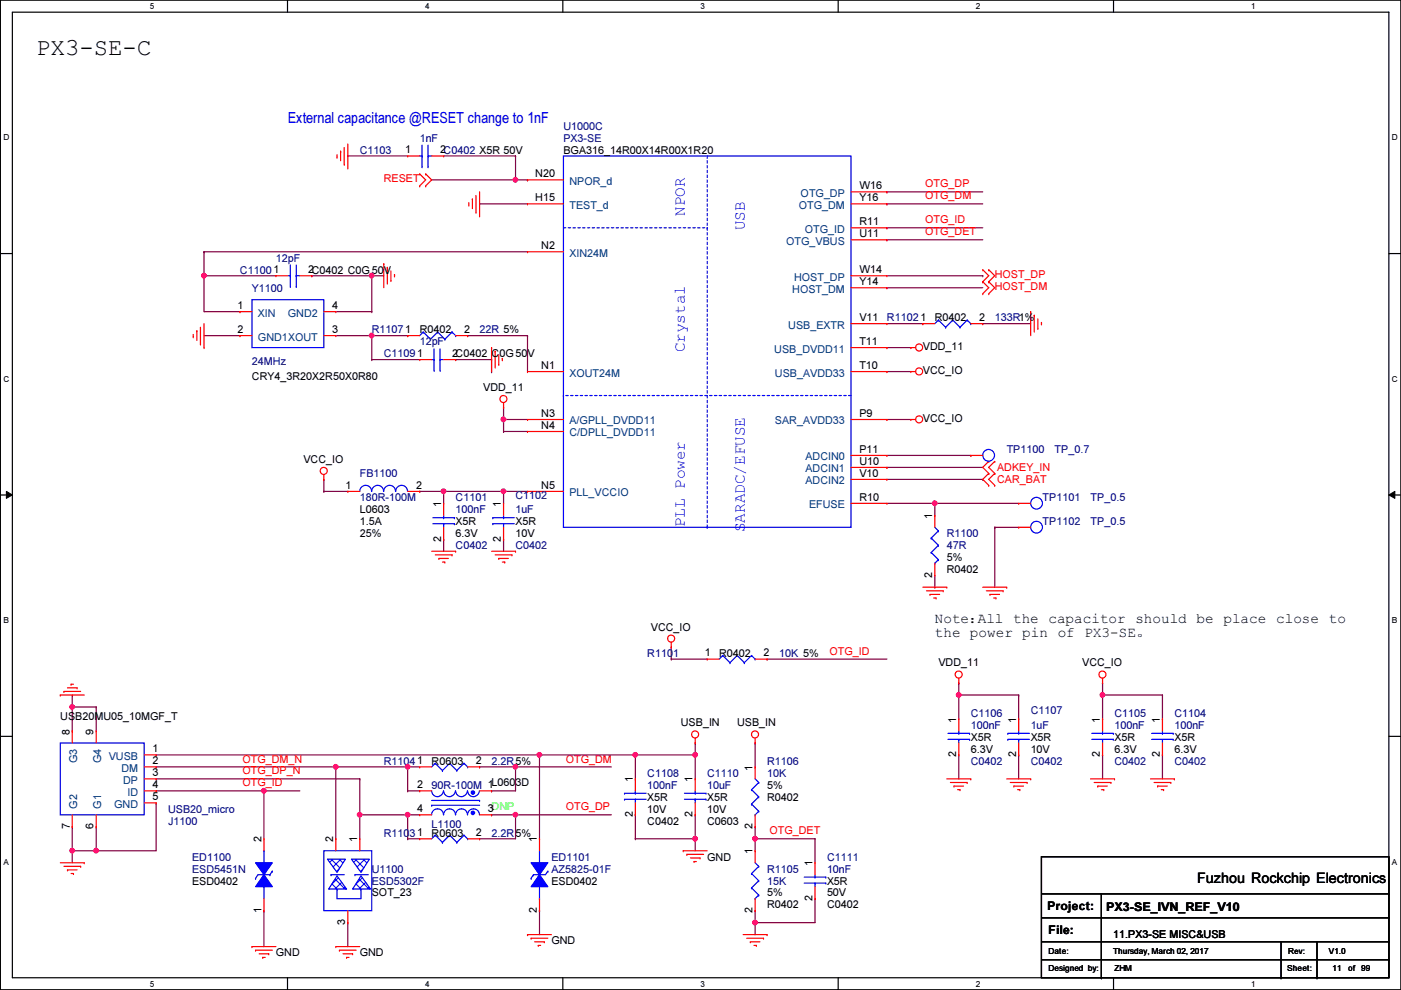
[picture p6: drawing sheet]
<svg xmlns="http://www.w3.org/2000/svg" width="297mm" height="210mm" viewBox="0 0 297 210" stroke-linecap="round" stroke-linejoin="round" font-family="sans-serif">
<path d="M.1 0h296.9v209.8h-296.9zM2.6 2.6h291.9v204.7h-291.9z" fill="none" stroke="#000" stroke-width=".25"/>
<g fill="#fff">
<path d="M31.8 .3h1v2h-1z"/>
<path d="M31.8 207.6h1v1.9h-1z"/>
</g>
<path d="M61 0v2.6M61 207.3v2.5" fill="none" stroke="#000" stroke-width=".25"/>
<g fill="#fff">
<path d="M90.1 .3h1v2h-1z"/>
<path d="M90.1 207.6h1v1.9h-1z"/>
</g>
<path d="M119.3 0v2.6M119.3 207.3v2.5" fill="none" stroke="#000" stroke-width=".25"/>
<g fill="#fff">
<path d="M148.5 .3h1v2h-1z"/>
<path d="M148.5 207.6h1v1.9h-1z"/>
</g>
<path d="M177.7 0v2.6M177.7 207.3v2.5" fill="none" stroke="#000" stroke-width=".25"/>
<g fill="#fff">
<path d="M206.9 .3h1v2h-1z"/>
<path d="M206.9 207.6h1v1.9h-1z"/>
</g>
<path d="M236.1 0v2.6M236.1 207.3v2.5" fill="none" stroke="#000" stroke-width=".25"/>
<g fill="#fff">
<path d="M265.3 .3h.9v2h-.9z"/>
<path d="M265.3 207.6h.9v1.9h-.9z"/>
<path d="M.7 28.2h1.3v1.9h-1.3z"/>
<path d="M295.1 28.2h1.3v1.9h-1.3z"/>
<path d="M.7 79.3h1.3v2h-1.3z"/>
<path d="M295.1 79.3h1.3v2h-1.3z"/>
</g>
<path d="M.1 53.8h2.5M294.5 53.8h2.5" fill="none" stroke="#000" stroke-width=".25"/>
<g fill="#fff">
<path d="M.7 130.5h1.2v2h-1.2z"/>
<path d="M295.1 130.5h1.2v2h-1.2z"/>
</g>
<path d="M.1 104.9h2.5M294.5 104.9h2.5" fill="none" stroke="#000" stroke-width=".25"/>
<path d="M1.4 104.2l1.2 .7-1.2 .8zM294.5 104.9l1.2-.7v1.5z" fill="#000"/>
<path d="M1.4 104.2l1.2 .7-1.2 .8zM294.5 104.9l1.2-.7v1.5z" fill="none" stroke="#000" stroke-width=".21"/>
<g fill="#fff">
<path d="M.7 181.7h1.2v2h-1.2z"/>
<path d="M295.1 181.7h1.2v2h-1.2z"/>
</g>
<path d="M.1 156.1h2.5M294.5 156.1h2.5" fill="none" stroke="#000" stroke-width=".25"/>
<g fill="none" stroke="#800040" stroke-width=".25">
<path d="M203.3 144.8h.1M203.3 144.8v2.6M233.8 147.4h.1M233.8 144.8h.1M233.8 144.8v7.6M246.5 147.4h.1M246.5 147.4v5M216 160.1h.1M216 160.1v5M233.8 160.1h.1M233.8 160.1v5M246.5 160.1h.1"/>
<path d="M246.5 160.1v5"/>
</g>
<circle cx="233.7" cy="147.3" r=".49" fill="#f0f"/>
<circle cx="233.7" cy="147.3" r=".49" fill="none" stroke="#f0f" stroke-width=".25"/>
<g fill="none" stroke="#800040" stroke-width=".25">
<path d="M91.5 38.1h17.8M109.3 38.1h.1M188 40.7h.1M188 43.2h.1M188 48.3h.1M188 50.8h.1M188 40.7h20.4M188 43.2h20.4M188 48.3h20.4M188 50.8h20.4M188 73.7h.1M188 78.8h.1"/>
<path d="M188 68.6h7.7M188 73.7h5.1M188 78.8h5.1M195.7 68.6h.1M208.4 68.6h.1M208.4 68.6h10.1M188 88.9h.1M188 99.1h.1M188 88.9h5.1M188 99.1h20.4M142.3 139.7h.1M142.3 137.2h.1"/>
<path d="M142.3 139.7h7.6M142.3 137.2v2.5M162.6 139.7h.1M162.6 139.7h25.4"/>
</g>
<circle cx="109.3" cy="38.1" r=".49" fill="#f0f"/>
<circle cx="109.3" cy="38.1" r=".49" fill="none" stroke="#f0f" stroke-width=".25"/>
<path d="M43.3 53.4h.1M43.3 53.4h68.5M43.3 53.4v5.1M99.1 71.2h.1M99.1 71.2h12.7" fill="none" stroke="#800040" stroke-width=".25"/>
<circle cx="43.2" cy="58.4" r=".49" fill="#f0f"/>
<circle cx="43.2" cy="58.4" r=".49" fill="none" stroke="#f0f" stroke-width=".25"/>
<path d="M43.3 58.5h.1M43.3 58.5h15.2M43.3 58.5v7.6M66.1 58.5h.1M66.1 58.5h12.7" fill="none" stroke="#800040" stroke-width=".25"/>
<circle cx="78.8" cy="58.4" r=".49" fill="#f0f"/>
<circle cx="78.8" cy="58.4" r=".49" fill="none" stroke="#f0f" stroke-width=".25"/>
<path d="M78.8 58.5h.1M78.8 58.5v7.6M71.2 71.2h7.6M78.8 71.2h.1M78.8 76.2h.1M78.8 71.2v5M78.8 76.2h10.2" fill="none" stroke="#800040" stroke-width=".25"/>
<circle cx="78.8" cy="71.1" r=".49" fill="#f0f"/>
<circle cx="78.8" cy="71.1" r=".49" fill="none" stroke="#f0f" stroke-width=".25"/>
<path d="M96.6 76.2h.1M96.6 76.2h7.6M106.8 86.4h.1M106.8 88.9h.1M106.8 86.4v2.5M106.8 88.9h5" fill="none" stroke="#800040" stroke-width=".25"/>
<circle cx="106.7" cy="88.9" r=".49" fill="#f0f"/>
<circle cx="106.7" cy="88.9" r=".49" fill="none" stroke="#f0f" stroke-width=".25"/>
<g fill="none" stroke="#800040" stroke-width=".25">
<path d="M78.8 58.5h.1M78.8 58.5h2.6M43.3 66.1h7.6M50.9 66.1h.1M71.2 66.1h7.6M78.8 66.1h.1M111.8 71.2h.1M111.8 71.2v7.6M106.8 88.9h.1M106.8 91.5h.1M106.8 88.9v2.6M106.8 91.5h5"/>
<path d="M203.3 147.4h.1M203.3 147.4h12.7M203.3 147.4v5M216 147.4h.1M216 147.4v5M233.8 147.4h.1M233.8 147.4h12.7M203.3 160.1h.1M203.3 160.1v5"/>
</g>
<circle cx="203.3" cy="147.3" r=".49" fill="#f0f"/>
<circle cx="203.3" cy="147.3" r=".49" fill="none" stroke="#f0f" stroke-width=".25"/>
<g fill="none" stroke="#800040" stroke-width=".25">
<path d="M73.7 33.1h.1M73.7 33.1h12.7M94.1 33.1h15.2M109.3 33.1h.1M109.3 38.1h.1M109.3 33.1v5M109.3 38.1h2.5M111.8 38.1h.1M101.7 43.2h.1M101.7 43.2h10.1M188 58.5h20.4M208.4 58.5h.1"/>
<path d="M188 61h.1M188 61h20.4M68.7 104.2h.1M68.7 101.6h.1M68.7 104.2h5M68.7 101.6v2.6M94.1 104.2h.1M94.1 104.2v2.5M106.8 104.2h.1M106.8 104.2h5M188 106.7h10.2M198.2 106.7h.1"/>
<path d="M210.9 111.8h.1M210.9 111.8h5.1M210.9 111.8v12.7"/>
</g>
<circle cx="94" cy="104.2" r=".49" fill="#f0f"/>
<circle cx="94" cy="104.2" r=".49" fill="none" stroke="#f0f" stroke-width=".25"/>
<path d="M89 104.2h.1M89 104.2h17.8M94.1 114.3h.1M94.1 104.2h.1M94.1 114.3v2.6M106.8 114.3h.1M106.8 104.2h.1M106.8 104.2v2.5M106.8 114.3v2.6" fill="none" stroke="#800040" stroke-width=".25"/>
<circle cx="106.7" cy="104.2" r=".49" fill="#f0f"/>
<circle cx="106.7" cy="104.2" r=".49" fill="none" stroke="#f0f" stroke-width=".25"/>
<path d="M198.2 106.7h.1M198.2 106.7v2.6" fill="none" stroke="#800040" stroke-width=".25"/>
<circle cx="198.2" cy="106.7" r=".49" fill="#f0f"/>
<circle cx="198.2" cy="106.7" r=".49" fill="none" stroke="#f0f" stroke-width=".25"/>
<g fill="none" stroke="#800040" stroke-width=".25">
<path d="M43.3 71.2h7.6M50.9 71.2h.1M78.8 71.2h7.6M86.4 71.2h.1M104.2 76.2h.1M104.2 76.2v2.8M188 96.6h17.8M205.8 96.6h.1M188 101.6h20.4M198.2 106.7h.1M198.2 106.7h17.8M208.4 101.6h.1"/>
<path d="M198.2 124.5h.1M198.2 122v2.5M33.1 160.1h.1M33.1 160.1h81.3"/>
</g>
<circle cx="114.4" cy="160" r=".49" fill="#f0f"/>
<circle cx="114.4" cy="160" r=".49" fill="none" stroke="#f0f" stroke-width=".25"/>
<path d="M33.1 162.6h.1M33.1 165.1h.1M33.1 162.6h38.1M33.1 165.1h43.2M76.3 165.1h.1M76.3 172.8h.1M76.3 165.1v7.7M76.3 172.8h10.1" fill="none" stroke="#800040" stroke-width=".25"/>
<circle cx="86.4" cy="172.7" r=".49" fill="#f0f"/>
<circle cx="86.4" cy="172.7" r=".49" fill="none" stroke="#f0f" stroke-width=".25"/>
<circle cx="76.3" cy="172.7" r=".49" fill="#f0f"/>
<circle cx="76.3" cy="172.7" r=".49" fill="none" stroke="#f0f" stroke-width=".25"/>
<g fill="none" stroke="#800040" stroke-width=".25">
<path d="M86.4 167.7h.1M86.4 162.6h.1M86.4 177.8h.1M86.4 172.8h.1M86.4 167.7h2.6M86.4 162.6v5.1M86.4 172.8v5M86.4 162.6h2.6M86.4 177.8h2.6M86.4 172.8h2.6M101.7 162.6h.1M101.7 162.6h27.9"/>
<path d="M104.2 167.7h.1M109.3 162.6h.1M109.3 162.6v5.1h-5.1"/>
</g>
<circle cx="109.3" cy="162.6" r=".49" fill="#f0f"/>
<circle cx="109.3" cy="162.6" r=".49" fill="none" stroke="#f0f" stroke-width=".25"/>
<path d="M101.7 177.8h.1M104.2 172.8h.1M104.2 172.8h25.4M109.3 172.8h.1M109.3 172.8v5h-7.6" fill="none" stroke="#800040" stroke-width=".25"/>
<circle cx="109.3" cy="172.7" r=".49" fill="#f0f"/>
<circle cx="109.3" cy="172.7" r=".49" fill="none" stroke="#f0f" stroke-width=".25"/>
<path d="M71.2 162.6h.1M71.2 162.6v15.2M71.2 162.6h15.2M76.3 172.8h.1M76.3 172.8v5" fill="none" stroke="#800040" stroke-width=".25"/>
<circle cx="86.4" cy="162.6" r=".49" fill="#f0f"/>
<circle cx="86.4" cy="162.6" r=".49" fill="none" stroke="#f0f" stroke-width=".25"/>
<circle cx="71.2" cy="162.6" r=".49" fill="#f0f"/>
<circle cx="71.2" cy="162.6" r=".49" fill="none" stroke="#f0f" stroke-width=".25"/>
<path d="M147.4 157.5h.1M147.4 157.5v2.6M114.4 160.1h.1M114.4 160.1v17.7M114.4 160.1h20.3M73.7 195.6h.1M73.7 195.6v5.1M114.4 193.1h.1M114.4 193.1v5.1" fill="none" stroke="#800040" stroke-width=".25"/>
<circle cx="147.4" cy="160" r=".49" fill="#f0f"/>
<circle cx="147.4" cy="160" r=".49" fill="none" stroke="#f0f" stroke-width=".25"/>
<path d="M134.7 160.1h.1M134.7 160.1v5M147.4 172.8h.1M147.4 172.8v5" fill="none" stroke="#800040" stroke-width=".25"/>
<circle cx="147.4" cy="177.8" r=".49" fill="#f0f"/>
<circle cx="147.4" cy="177.8" r=".49" fill="none" stroke="#f0f" stroke-width=".25"/>
<path d="M33.1 167.7h.1M33.1 167.7h22.9M134.7 172.8h.1M134.7 177.8h.1M134.7 172.8v5M134.7 177.8h12.7M147.4 177.8h.1M147.4 177.8v2.6" fill="none" stroke="#800040" stroke-width=".25"/>
<circle cx="55.9" cy="167.7" r=".49" fill="#f0f"/>
<circle cx="55.9" cy="167.7" r=".49" fill="none" stroke="#f0f" stroke-width=".25"/>
<path d="M134.7 160.1h.1M134.7 160.1h12.7" fill="none" stroke="#800040" stroke-width=".25"/>
<circle cx="134.7" cy="160" r=".49" fill="#f0f"/>
<circle cx="134.7" cy="160" r=".49" fill="none" stroke="#f0f" stroke-width=".25"/>
<path d="M15.3 147.4h.1M15.3 149.9h.1M15.3 147.4v2.5M15.3 149.9h5.1M147.4 160.1h.1M147.4 160.1v5" fill="none" stroke="#800040" stroke-width=".25"/>
<circle cx="15.3" cy="149.9" r=".49" fill="#f0f"/>
<circle cx="15.3" cy="149.9" r=".49" fill="none" stroke="#f0f" stroke-width=".25"/>
<path d="M15.3 149.9h.1M15.3 149.9v5.1M20.4 149.9h.1M20.4 149.9v5.1M15.3 175.3h.1M15.3 175.3v5.1M20.4 175.3h.1M20.4 175.3v5.1h-5.1M15.3 180.4h.1" fill="none" stroke="#800040" stroke-width=".25"/>
<circle cx="20.4" cy="180.4" r=".49" fill="#f0f"/>
<circle cx="20.4" cy="180.4" r=".49" fill="none" stroke="#f0f" stroke-width=".25"/>
<path d="M15.3 180.4h.1M15.3 180.4v2.5" fill="none" stroke="#800040" stroke-width=".25"/>
<circle cx="15.3" cy="180.4" r=".49" fill="#f0f"/>
<circle cx="15.3" cy="180.4" r=".49" fill="none" stroke="#f0f" stroke-width=".25"/>
<g fill="none" stroke="#800040" stroke-width=".25">
<path d="M160.1 157.5h.1M160.1 157.5v5.1M33.1 170.2h.1M33.1 170.2v10.2h-12.7M56 167.7h.1M56 167.7v10.1M56 167.7h7.6M20.4 180.4h.1M56 193.1h.1M56 193.1v7.6M160.1 193.1h.1M160.1 193.1v2.5"/>
<path d="M172.8 190.5h.1M172.8 190.5v5.1"/>
</g>
<circle cx="160.1" cy="195.6" r=".49" fill="#f0f"/>
<circle cx="160.1" cy="195.6" r=".49" fill="none" stroke="#f0f" stroke-width=".25"/>
<path d="M160.1 177.8h.1M160.1 177.8h12.7M160.1 195.6h.1M160.1 195.6h12.7" fill="none" stroke="#800040" stroke-width=".25"/>
<circle cx="160.1" cy="177.8" r=".49" fill="#f0f"/>
<circle cx="160.1" cy="177.8" r=".49" fill="none" stroke="#f0f" stroke-width=".25"/>
<path d="M160.1 175.3h.1M160.1 177.8h.1M160.1 175.3v5.1M172.8 177.8h.1M172.8 177.8v5.1M160.1 195.6h.1M160.1 195.6v2.6" fill="none" stroke="#800040" stroke-width=".25"/>
<g fill="none" stroke="#f00" stroke-width=".25">
<path d="M71.5 33.3h.1M71.5 32.8v.5M72.2 32h.1M72.2 32v2.1M73 34.8h.1M73 31.3v3.5M73.7 35.6h.1M73.7 30.5v5.1M86.4 33.1h.1M86.4 33.1h2.6M89 36.9h.1M89 39.4h.1"/>
<path d="M89 36.9l1.3 1.2-1.3 1.3M90.3 39.4h.1M90.3 36.9h.1M90.3 36.9l1.2 1.2-1.2 1.3M91.5 33.1h2.6M94.1 33.1h.1M111.8 38.1h.1M111.8 38.1h7.7M81.4 55.9h.1M81.4 55.9v5.1M82.1 56.7h.1M82.1 56.7v3.5"/>
<path d="M82.9 59.5h.1M82.9 57.4v2.1M83.6 58.2h.1M83.6 58.2v.5M99.4 43.5h.1M99.4 43v.5M100.2 42.2h.1M100.2 42.2v2M100.9 45h.1M100.9 41.4v3.6M101.7 45.8h.1M101.7 40.7v5.1"/>
<path d="M111.8 53.4h.1M111.8 43.2h.1M111.8 53.4h7.7M111.8 43.2h7.7M180.4 58.5h7.6M180.4 48.3h7.6M180.4 50.8h7.6M180.4 40.7h7.6M180.4 43.2h7.6M188 58.5h.1M188 48.3h.1M188 50.8h.1"/>
<path d="M188 40.7h.1M188 43.2h.1M208.4 59.7h.1M208.4 57.2h.1M208.4 59.7l1.2 1.3-1.2 1.3M208.4 57.2l1.2 1.3-1.2 1.2M209.6 59.7h.1M209.6 57.2h.1M209.6 59.7l1.3 1.3-1.3 1.3M209.6 57.2l1.3 1.3-1.3 1.2M41 71.4h.1M41 70.9v.5"/>
<path d="M41.7 70.1h.1M41.7 70.1v2.1M42.5 72.9h.1M42.5 69.4v3.5M43.3 73.7h.1M43.3 68.6v5.1M86.4 71.2h.1M86.4 71.2h2.6M96.6 71.2h2.5M99.1 71.2h.1M104.2 73.7h.1M104.2 73.7v5.1"/>
<path d="M105 74.5h.1M105 74.5v3.5M105.7 77.3h.1M105.7 75.2v2.1M106.5 76h.1M106.5 76v.5M111.8 78.8h.1M111.8 78.8h7.7M180.4 73.7h7.6M180.4 78.8h7.6M180.4 68.6h7.6M180.4 61h7.6"/>
<path d="M188 78.8h.1M188 73.7h.1M188 68.6h.1M188 61h.1M193.1 73.7h.1M193.1 78.8h.1M193.1 73.7h1M193.1 78.8h1M208.4 62.3h.1M209.6 62.3h.1M218.5 66.1h.1M218.5 66.1v5.1"/>
<path d="M219.3 66.8h.1M219.3 66.8v3.6M220 69.6h.1M220 67.6v2M220.8 68.4h.1M220.8 68.4v.5M106.8 86.4h.1M106.8 85.4v1M111.8 91.5h.1M111.8 88.9h.1M111.8 88.9h7.7M111.8 91.5h7.7"/>
<path d="M180.4 88.9h7.6M180.4 99.1h7.6M180.4 96.6h7.6M188 99.1h.1M188 96.6h.1M188 88.9h.1M193.1 88.9h.1M193.1 88.9h1M209.6 97.8h.1M209.6 97.8l-1.2 1.3 1.2 1.3M210.9 97.8h.1M210.9 97.8l-1.3 1.3 1.3 1.3"/>
<path d="M68.7 101.6h.1M68.7 100.6v1M73.7 104.2h.1M73.7 104.2h2.6M86.4 104.2h2.6M89 104.2h.1M91.5 116.9h5.1M92.3 117.6h3.5M93 118.4h.1M93 118.4h2.1M93.8 119.2h.5M94.3 119.2h.1"/>
<path d="M95.8 117.6h.1M96.6 116.9h.1M104.2 116.9h5.1M105 117.6h3.5M105.7 118.4h.1M105.7 118.4h2.1M106.5 119.2h.5M107 119.2h.1M108.5 117.6h.1M109.3 116.9h.1M111.8 104.2h.1M111.8 104.2h7.7"/>
<path d="M180.4 106.7h7.6M180.4 101.6h7.6M188 106.7h.1M188 101.6h.1M209.6 100.4h.1M209.6 102.9h.1M209.6 100.4l-1.2 1.2 1.2 1.3M210.9 100.4h.1M210.9 102.9h.1M210.9 100.4l-1.3 1.2 1.3 1.3M142.3 137.2h.1M142.3 136.2v1"/>
<path d="M149.9 139.7h.1M149.9 139.7h2.6M160.1 139.7h2.5M162.6 139.7h.1M195.7 124.5h5M196.4 125.3h3.6M197.2 126h.1M197.2 126h2M197.9 126.8h.6M198.5 126.8h.1M200 125.3h.1M200.7 124.5h.1"/>
<path d="M208.4 124.5h5M209.1 125.3h3.6M209.9 126h.1M209.9 126h2M210.6 126.8h.6M211.2 126.8h.1M212.7 125.3h.1M213.4 124.5h.1M12.8 147.4h.1M12.8 147.4h5.1M13.5 146.6h.1M13.5 146.6h3.6"/>
<path d="M14.3 145.8h2M15.1 145.1h.1M15.1 145.1h.5M16.3 145.8h.1M147.4 157.5h.1M147.4 156.5v1M160.1 157.5h.1M160.1 156.5v1M203.3 144.8h.1M203.3 143.8v1M216 152.4h.1M216 152.4v2.6"/>
<path d="M216 157.5v2.6M233.8 144.8h.1M233.8 143.8v1M89 162.6h.1M89 177.8h.1M89 162.6h2.5M89 177.8h2.5M99.1 162.6h2.6M99.1 177.8h2.6M101.7 162.6h.1M101.7 177.8h.1M200.7 165.1h5.1"/>
<path d="M201.5 165.9h3.6M202.3 166.7h.1M202.3 166.7h2M203 167.4h.5M203.5 167.4h.1M205.1 165.9h.1M205.8 165.1h.1M213.4 165.1h5.1M214.2 165.9h3.6M215 166.7h.1M215 166.7h2M215.7 167.4h.5"/>
<path d="M216 160.1h.1M216.2 167.4h.1M217.8 165.9h.1M218.5 165.1h.1M231.2 165.1h5.1M232 165.9h3.5M232.7 166.7h.1M232.7 166.7h2.1M233.5 167.4h.5M234 167.4h.1M235.5 165.9h.1M236.3 165.1h.1"/>
<path d="M243.9 165.1h5.1M244.7 165.9h3.5M245.4 166.7h.1M245.4 166.7h2.1M246.2 167.4h.5M246.7 167.4h.1M248.2 165.9h.1M249 165.1h.1M12.8 182.9h5.1M13.5 183.7h3.6M14.3 184.4h.1M14.3 184.4h2"/>
<path d="M15.1 185.2h.5M15.6 185.2h.1M17.1 183.7h.1M17.9 182.9h.1M111.8 198.2h.1M111.8 198.2h5.1M112.6 198.9h.1M112.6 198.9h3.6M113.4 199.7h2M115.4 199.7h.1M144.9 180.4h.1M144.9 180.4h5"/>
<path d="M145.6 181.1h.1M145.6 181.1h3.6M146.4 181.9h2M147.1 182.7h.1M147.1 182.7h.6M148.4 181.9h.1M157.6 198.2h5M158.3 198.9h3.6M159.1 199.7h.1M159.1 199.7h2M160.1 180.4h.1M160.1 193.1h.1"/>
<path d="M160.1 180.4v2.5M160.1 190.5v2.6M161.9 198.9h.1M162.6 198.2h.1M53.4 200.7h.1M53.4 200.7h5.1M54.2 201.5h.1M54.2 201.5h3.5M54.9 202.2h2.1M55.7 203h.1M55.7 203h.5M57 202.2h.1"/>
<path d="M71.2 200.7h.1M71.2 200.7h5.1M72 201.5h.1M72 201.5h3.5M72.7 202.2h2.1M73.5 203h.1M73.5 203h.5M74.8 202.2h.1M114.1 200.4h.1M114.1 200.4h.5M159.8 200.4h.6M160.4 200.4h.1"/>
<circle cx="194.9" cy="78.8" r=".75"/>
<circle cx="194.9" cy="73.7" r=".75"/>
<circle cx="68.6" cy="99.8" r=".75"/>
<circle cx="106.7" cy="84.6" r=".75"/>
<circle cx="194.9" cy="88.9" r=".75"/>
<circle cx="142.3" cy="135.4" r=".75"/>
<circle cx="147.4" cy="155.7" r=".75"/>
<circle cx="160.1" cy="155.7" r=".75"/>
<circle cx="203.3" cy="143" r=".75"/>
<circle cx="233.7" cy="143" r=".75"/>
</g>
<g fill="none" stroke="#000" stroke-width=".25">
<path d="M220.8 181.7h73.7v25.6h-73.7zM220.8 189.5h73.7M220.8 194.6h73.7M220.8 199.7h73.7M233.5 189.5v17.8M271.6 199.7v7.6M279.2 199.7v7.6M294.5 189.5h.1M294.5 194.6h.1M294.5 199.7h.1M220.8 203.5h73.7M233.5 207.3h.1"/>
<path d="M271.6 207.3h.1M279.2 207.3h.1M294.5 203.5h.1"/>
</g>
<g fill="none" stroke="#00f" stroke-width=".25">
<path d="M89 33.1h.5M89.5 33.1h.1M89.5 35.3h.1M89.5 30.8v4.5M90.8 35.3h.1M90.8 33.1h.1M90.8 33.1h.7M90.8 30.8v4.5M119.5 33.1h60.9v78.7h-60.9zM89.7 70.4h.1M89.7 70.4l-.7 .8M89.7 70.4l1.6 1.5"/>
<path d="M91.3 71.9h.1M92.8 70.4h.1M92.8 70.4l-1.5 1.5M92.8 70.4l1.5 1.5M94.3 71.9h.1M95.8 70.4h.1M95.8 70.4l-1.5 1.5M95.8 70.4l.8 .8M96.6 71.2h.1M76.3 104.2a1.25 1.25 0 0 1 1.2-1.3 1.25 1.25 0 0 1 1.3 1.3M78.8 104.2a1.25 1.25 0 0 1 1.3-1.3 1.25 1.25 0 0 1 1.2 1.3M81.4 104.2a1.25 1.25 0 0 1 1.2-1.3 1.25 1.25 0 0 1 1.3 1.3"/>
<path d="M83.9 104.2a1.25 1.25 0 0 1 1.3-1.3 1.25 1.25 0 0 1 1.2 1.3M153.2 139h.1M153.2 139l-.7 .7M153.2 139l1.6 1.5M156.3 139h.1M156.3 139l-1.5 1.5M156.3 139l1.5 1.5M159.3 139h.1M159.3 139l-1.5 1.5M159.3 139l.8 .7M160.1 139.7h.1M154.8 140.5h.1"/>
<path d="M157.8 140.5h.1M213.7 156.8h.1M213.7 155.5h.1M213.7 156.8h4.6M213.7 155.5h4.6M216 155.5h.1M216 156.8h.1M216 155v.5M216 156.8v.7M92.3 161.8h.1M92.3 177.1h.1M92.3 161.8l-.8 .8"/>
<path d="M92.3 161.8l1.5 1.6M92.3 177.1l-.8 .7M92.3 177.1l1.5 1.5M93.8 163.4h.1M93.8 178.6h.1M95.3 161.8h.1M95.3 177.1h.1M95.3 161.8l-1.5 1.6M95.3 161.8l1.6 1.6M95.3 177.1l-1.5 1.5M95.3 177.1l1.6 1.5M96.9 163.4h.1"/>
<path d="M96.9 178.6h.1M98.4 161.8h.1M98.4 177.1h.1M98.4 161.8l-1.5 1.6M98.4 161.8l.7 .8M98.4 177.1l-1.5 1.5M98.4 177.1l.7 .7M99.1 162.6h.1M99.1 177.8h.1M54.7 185.5h2.5M56 188h.1M56 180.4h.1"/>
<path d="M56 180.4v2.5M56 188v2.5M57.2 185.5h.1M159.3 185.2h.1M159.3 188.3h.1M159.3 185.2l1.6 1.5M159.3 188.3l1.6 1.5M160.1 190.5h.1M160.1 182.9l.8 .8M160.9 183.7h.1M160.9 186.7h.1M160.9 189.8h.1"/>
<path d="M160.9 183.7l-1.6 1.5M160.9 186.7l-1.6 1.6M160.9 189.8l-.8 .7"/>
</g>
<path d="M149.9 33.1v78.7M119.5 48.3h30.4M149.9 48.3h.1M119.5 83.9h.1M180.4 83.9h-60.9M149.9 111.8h.1" fill="none" stroke="#00f" stroke-width=".25" stroke-dasharray=".5 .5"/>
<path d="M56 185.5l1.7 2.5h-3.5z" fill-rule="evenodd" fill="#00f"/>
<path d="M54.2 186.2h.1M54.7 185.5l-.5 .7M56 185.5l1.7 2.5h-3.5zM57.7 184.7h.1M57.7 184.7l-.5 .8" fill="none" stroke="#00f" stroke-width=".25"/>
<path d="M54.2 182.9h3.5l-1.7 2.6z" fill-rule="evenodd" fill="#00f"/>
<g fill="none" stroke="#00f" stroke-width=".25">
<path d="M201 156.8h4.6M201 155.5h4.6M203.3 155.5h.1M203.3 156.8h.1M203.3 155v.5M203.3 156.8v.7M205.6 156.8h.1M205.6 155.5h.1M91.5 172.8a1.25 1.25 0 0 1 1.3-1.3 1.25 1.25 0 0 1 1.2 1.3M91.5 167.7a1.25 1.25 0 0 0 1.3 1.2 1.25 1.25 0 0 0 1.2-1.2M91.5 170.7h.1M91.5 170.7h10.2"/>
<path d="M91.5 169.7h10.2M94.1 172.8a1.25 1.25 0 0 1 1.2-1.3 1.25 1.25 0 0 1 1.3 1.3M94.1 167.7a1.25 1.25 0 0 0 1.2 1.2 1.25 1.25 0 0 0 1.3-1.2M96.6 172.8a1.27 1.27 0 0 1 1.3-1.3 1.27 1.27 0 0 1 1.2 1.3 1.25 1.25 0 0 1 1.3-1.3 1.25 1.25 0 0 1 1.2 1.3M96.6 167.7a1.27 1.27 0 0 0 1.3 1.2 1.27 1.27 0 0 0 1.2-1.2 1.25 1.25 0 0 0 1.3 1.2 1.25 1.25 0 0 0 1.2-1.2M101.7 169.7h.1M54.2 182.9h3.5l-1.7 2.6z"/>
</g>
<path d="M203.3 152.4h.1M203.3 152.4v2.6M203.3 157.5v2.6M56 177.8h.1M56 177.8v2.6M203.3 160.1h.1M56 193.1h.1M56 190.5v2.6" fill="none" stroke="#f00" stroke-width=".25"/>
<circle cx="100.3" cy="168" r=".37" fill="#00f"/>
<circle cx="100.3" cy="168" r=".37" fill="none" stroke="#00f" stroke-width=".25"/>
<circle cx="100.3" cy="172.4" r=".37" fill="#00f"/>
<g fill="none" stroke="#00f" stroke-width=".25">
<path d="M61 58.5h.5M61.5 58.5h.1M61.5 56.2v4.5M62.8 58.5h.1M62.8 58.5h.8M62.8 56.2v4.5M61.5 60.7h.1M62.8 60.7h.1M91.5 76.2h.5M92 76.2h.1M92 78.5h.1M92 74v4.5"/>
<path d="M93.3 78.5h.1M93.3 76.2h.1M93.3 76.2h.8M93.3 74v4.5M199 67.9h.1M199 67.9l-.8 .7M199 67.9l1.5 1.5M200.5 69.4h.1M202 67.9h.1M202 67.9l-1.5 1.5M202 67.9l1.5 1.5M203.5 69.4h.1"/>
<path d="M205.1 67.9h.1M205.1 67.9l-1.6 1.5M205.1 67.9l.7 .7M205.8 68.6h.1M197.4 114.1h.1M197.4 117.1h.1M197.4 114.1l1.6 1.5M197.4 117.1l1.6 1.6M198.2 119.4h.1M198.2 111.8l.8 .8M199 112.6h.1M199 115.6h.1"/>
<path d="M199 118.7h.1M199 112.6l-1.6 1.5M199 115.6l-1.6 1.5M199 118.7l-.8 .7M12.8 157.5h17.8v15.3h-17.8zM231.5 156.8h4.5M231.5 155.5h4.5M233.8 155.5h.1M233.8 156.8h.1M233.8 155v.5M233.8 156.8v.7M236 156.8h.1"/>
<path d="M236 155.5h.1M113.1 185.5h.1M113.1 185.5h2.6M114.4 182.9h.1M114.4 190.5h.1M114.4 180.4v2.5M114.4 188v2.5"/>
<circle cx="209.6" cy="96.5" r="1.25"/>
<circle cx="100.3" cy="172.4" r=".37"/>
</g>
<g fill="none" stroke="#f00" stroke-width=".25">
<path d="M58.5 58.5h.1M58.5 58.5h2.5M63.6 58.5h2.5M66.1 58.5h.1M89 76.2h.1M89 76.2h2.5M94.1 76.2h2.5M96.6 76.2h.1M195.7 68.6h.1M195.7 68.6h2.5M205.8 68.6h2.6M208.4 68.6h.1"/>
<path d="M205.8 96.6h.1M205.8 96.6h2.6M198.2 109.3h.1M198.2 109.3v2.5M198.2 119.4v2.6M198.2 122h.1M15.3 155h.1M15.3 155v2.5M20.4 155h.1M20.4 155v2.5M233.8 152.4h.1M233.8 152.4v2.6"/>
<path d="M233.8 157.5v2.6M15.3 175.3h.1M15.3 172.8v2.5M20.4 175.3h.1M20.4 172.8v2.5M30.6 167.7h2.5M30.6 160.1h2.5M30.6 162.6h2.5M30.6 165.1h2.5M30.6 170.2h2.5M33.1 160.1h.1M33.1 162.6h.1"/>
<path d="M33.1 165.1h.1M33.1 167.7h.1M33.1 170.2h.1M89 167.7h.1M89 172.8h.1M89 167.7h2.5M89 172.8h2.5M101.7 167.7h2.5M101.7 172.8h2.5M104.2 167.7h.1M104.2 172.8h.1M233.8 160.1h.1"/>
</g>
<path d="M112.6 182.9h3.6l-1.8 2.6z" fill-rule="evenodd" fill="#00f"/>
<path d="M112.6 182.9h3.6l-1.8 2.6zM112.6 186.2h.1M113.1 185.5l-.5 .7M116.2 184.7h.1M116.2 184.7l-.5 .8" fill="none" stroke="#00f" stroke-width=".25"/>
<path d="M114.4 185.5l1.8 2.5h-3.6z" fill-rule="evenodd" fill="#00f"/>
<g fill="none" stroke="#00f" stroke-width=".25">
<path d="M104.5 111h.1M104.5 109.8h.1M104.5 111h4.5M104.5 109.8h4.5M106.8 109.8h.1M106.8 111h.1M106.8 109.3v.5M106.8 111v.8M71.5 188.5h.1M71.5 188.5v2h5v-2M76.5 188.5h.1M114.4 185.5l1.8 2.5h-3.6z"/>
<path d="M170.5 187.2h4.6M170.5 186h4.6M172.8 186h.1M172.8 187.2h.1M172.8 185.5v.5M172.8 187.2v.8M175.1 187.2h.1M175.1 186h.1"/>
</g>
<path d="M106.8 106.7h.1M106.8 114.3h.1M106.8 106.7v2.6M106.8 111.8v2.5M114.4 177.8h.1M114.4 177.8v2.6M114.4 193.1h.1M114.4 190.5v2.6M172.8 182.9h.1M172.8 190.5h.1M172.8 182.9v2.6M172.8 188v2.5" fill="none" stroke="#f00" stroke-width=".25"/>
<path d="M76.5 185.7l2.1 2.8h-3.8z" fill="#fff"/>
<path d="M76.5 185.7l2.1 2.8h-3.8z" fill="#00f"/>
<path d="M75.3 185.5h.1M75.3 185.5h2.8M76.5 185.7l2.1 2.8h-3.8z" fill="none" stroke="#00f" stroke-width=".25"/>
<path d="M74.5 182.2h3.8l-1.8 2.8z" fill="#fff"/>
<path d="M74.5 182.2h3.8l-1.8 2.8z" fill="#00f"/>
<path d="M70.2 185.5h.1M70.2 185.5h2.8M74.5 182.2h3.8l-1.8 2.8z" fill="none" stroke="#00f" stroke-width=".25"/>
<path d="M71.5 185.7l2 2.8h-3.8z" fill="#fff"/>
<path d="M71.5 185.7l2 2.8h-3.8z" fill="#00f"/>
<path d="M71.5 185.7l2 2.8h-3.8z" fill="none" stroke="#00f" stroke-width=".25"/>
<path d="M69.4 182.2h3.8l-1.7 2.8z" fill="#fff"/>
<path d="M69.4 182.2h3.8l-1.7 2.8z" fill="#00f"/>
<g fill="none" stroke="#00f" stroke-width=".25">
<path d="M53.4 63.5h15.3v10.2h-15.3zM91.8 111h4.5M91.8 109.8h4.5M94.1 109.8h.1M94.1 111h.1M94.1 109.3v.5M94.1 111v.8M96.3 111h.1M96.3 109.8h.1M244.2 156.8h4.5M244.2 155.5h4.5M246.5 155.5h.1"/>
<path d="M246.5 156.8h.1M246.5 155v.5M246.5 156.8v.7M248.7 156.8h.1M248.7 155.5h.1M132.4 169.5h.1M132.4 168.2h.1M132.4 169.5h4.6M132.4 168.2h4.6M134.7 168.2h.1M134.7 169.5h.1M134.7 167.7v.5"/>
<path d="M134.7 169.5v.7M145.1 169.5h4.6M145.1 168.2h4.6M147.4 168.2h.1M147.4 169.5h.1M147.4 167.7v.5M147.4 169.5v.7M149.7 169.5h.1M149.7 168.2h.1M159.3 167.4h.1M159.3 170.5h.1M159.3 167.4l1.6 1.6"/>
<path d="M159.3 170.5l1.6 1.5M160.1 172.8h.1M160.1 165.1l.8 .8M160.9 165.9h.1M160.9 169h.1M160.9 172h.1M160.9 165.9l-1.6 1.5M160.9 169l-1.6 1.5M160.9 172l-.8 .8M68.7 180.4h10.1v12.7h-10.1zM69.4 182.2h3.8l-1.7 2.8z"/>
<circle cx="219.8" cy="111.8" r="1.25"/>
<circle cx="219.8" cy="106.7" r="1.25"/>
</g>
<g fill="none" stroke="#f00" stroke-width=".25">
<path d="M50.9 66.1h.1M50.9 71.2h.1M50.9 66.1h2.5M50.9 71.2h2.5M68.7 66.1h2.5M68.7 71.2h2.5M71.2 71.2h.1M71.2 66.1h.1M94.1 106.7h.1M94.1 114.3h.1M94.1 106.7v2.6M94.1 111.8v2.5"/>
<path d="M216 106.7h.1M216 111.8h.1M216 106.7h2.5M216 111.8h2.5M246.5 152.4h.1M246.5 152.4v2.6M246.5 157.5v2.6M71.2 177.8h.1M71.2 177.8v2.6M76.3 177.8h.1M76.3 177.8v2.6M134.7 165.1h.1"/>
<path d="M134.7 172.8h.1M134.7 165.1v2.6M134.7 170.2v2.6M147.4 165.1h.1M147.4 172.8h.1M147.4 165.1v2.6M147.4 170.2v2.6M160.1 162.6h.1M160.1 175.3h.1M160.1 162.6v2.5M160.1 172.8v2.5M246.5 160.1h.1"/>
<path d="M73.7 195.6h.1M73.7 193.1v2.5"/>
</g>
<circle cx="233.7" cy="147.3" r=".49" fill="#f0f"/>
<circle cx="233.7" cy="147.3" r=".49" fill="none" stroke="#f0f" stroke-width=".25"/>
<circle cx="109.3" cy="38.1" r=".49" fill="#f0f"/>
<circle cx="109.3" cy="38.1" r=".49" fill="none" stroke="#f0f" stroke-width=".25"/>
<circle cx="43.2" cy="58.4" r=".49" fill="#f0f"/>
<circle cx="43.2" cy="58.4" r=".49" fill="none" stroke="#f0f" stroke-width=".25"/>
<circle cx="78.8" cy="58.4" r=".49" fill="#f0f"/>
<circle cx="78.8" cy="58.4" r=".49" fill="none" stroke="#f0f" stroke-width=".25"/>
<circle cx="78.8" cy="71.1" r=".49" fill="#f0f"/>
<circle cx="78.8" cy="71.1" r=".49" fill="none" stroke="#f0f" stroke-width=".25"/>
<circle cx="106.7" cy="88.9" r=".49" fill="#f0f"/>
<circle cx="106.7" cy="88.9" r=".49" fill="none" stroke="#f0f" stroke-width=".25"/>
<circle cx="203.3" cy="147.3" r=".49" fill="#f0f"/>
<circle cx="203.3" cy="147.3" r=".49" fill="none" stroke="#f0f" stroke-width=".25"/>
<circle cx="94" cy="104.2" r=".49" fill="#f0f"/>
<circle cx="94" cy="104.2" r=".49" fill="none" stroke="#f0f" stroke-width=".25"/>
<circle cx="106.7" cy="104.2" r=".49" fill="#f0f"/>
<circle cx="106.7" cy="104.2" r=".49" fill="none" stroke="#f0f" stroke-width=".25"/>
<circle cx="198.2" cy="106.7" r=".49" fill="#f0f"/>
<circle cx="198.2" cy="106.7" r=".49" fill="none" stroke="#f0f" stroke-width=".25"/>
<circle cx="114.4" cy="160" r=".49" fill="#f0f"/>
<circle cx="114.4" cy="160" r=".49" fill="none" stroke="#f0f" stroke-width=".25"/>
<circle cx="86.4" cy="172.7" r=".49" fill="#f0f"/>
<circle cx="86.4" cy="172.7" r=".49" fill="none" stroke="#f0f" stroke-width=".25"/>
<circle cx="76.3" cy="172.7" r=".49" fill="#f0f"/>
<circle cx="76.3" cy="172.7" r=".49" fill="none" stroke="#f0f" stroke-width=".25"/>
<circle cx="109.3" cy="162.6" r=".49" fill="#f0f"/>
<circle cx="109.3" cy="162.6" r=".49" fill="none" stroke="#f0f" stroke-width=".25"/>
<circle cx="109.3" cy="172.7" r=".49" fill="#f0f"/>
<circle cx="109.3" cy="172.7" r=".49" fill="none" stroke="#f0f" stroke-width=".25"/>
<circle cx="86.4" cy="162.6" r=".49" fill="#f0f"/>
<circle cx="86.4" cy="162.6" r=".49" fill="none" stroke="#f0f" stroke-width=".25"/>
<circle cx="71.2" cy="162.6" r=".49" fill="#f0f"/>
<circle cx="71.2" cy="162.6" r=".49" fill="none" stroke="#f0f" stroke-width=".25"/>
<circle cx="147.4" cy="160" r=".49" fill="#f0f"/>
<circle cx="147.4" cy="160" r=".49" fill="none" stroke="#f0f" stroke-width=".25"/>
<circle cx="147.4" cy="177.8" r=".49" fill="#f0f"/>
<circle cx="147.4" cy="177.8" r=".49" fill="none" stroke="#f0f" stroke-width=".25"/>
<circle cx="55.9" cy="167.7" r=".49" fill="#f0f"/>
<circle cx="55.9" cy="167.7" r=".49" fill="none" stroke="#f0f" stroke-width=".25"/>
<circle cx="134.7" cy="160" r=".49" fill="#f0f"/>
<circle cx="134.7" cy="160" r=".49" fill="none" stroke="#f0f" stroke-width=".25"/>
<circle cx="15.3" cy="149.9" r=".49" fill="#f0f"/>
<circle cx="15.3" cy="149.9" r=".49" fill="none" stroke="#f0f" stroke-width=".25"/>
<circle cx="20.4" cy="180.4" r=".49" fill="#f0f"/>
<circle cx="20.4" cy="180.4" r=".49" fill="none" stroke="#f0f" stroke-width=".25"/>
<circle cx="15.3" cy="180.4" r=".49" fill="#f0f"/>
<circle cx="15.3" cy="180.4" r=".49" fill="none" stroke="#f0f" stroke-width=".25"/>
<circle cx="160.1" cy="195.6" r=".49" fill="#f0f"/>
<circle cx="160.1" cy="195.6" r=".49" fill="none" stroke="#f0f" stroke-width=".25"/>
<circle cx="160.1" cy="177.8" r=".49" fill="#f0f"/>
<circle cx="160.1" cy="177.8" r=".49" fill="none" stroke="#f0f" stroke-width=".25"/>
<text font-size="5.1" x="7.7" y="11.7">PX3-SE-C</text>
<g font-size="3.4" fill="#00f">
<text x="145.2" y="45.8" transform="rotate(-90 145.2 45.8)">NPOR</text>
<text x="157.9" y="48.8" transform="rotate(-90 157.9 48.8)">USB</text>
<text x="145.2" y="74.7" transform="rotate(-90 145.2 74.7)">Crystal</text>
<text x="145.2" y="111.8" transform="rotate(-90 145.2 111.8)">PLL Power</text>
<text x="157.9" y="112.8" transform="rotate(-90 157.9 112.8)">SARADC/EFUSE</text>
</g>
<text font-size="3.3" fill="#00f" x="61" y="26">External capacitance @RESET change to 1nF</text>
<g font-size="3">
<text x="198.2" y="132">Note：</text>
<text x="207.3" y="132">All the capacitor should be place close to</text>
<text x="198.2" y="135">the power pin of PX3-SE。</text>
<text x="253.8" y="187.2">Fuzhou Rockchip Electronics</text>
</g>
<g font-size="2.5">
<text x="222.1" y="192.9">Project:</text>
<text x="222.3" y="198">File:</text>
<text x="234.5" y="193.2">PX3-SE_IVN_REF_V10</text>
</g>
<g font-size="2.3" fill="#000080">
<text x="119.5" y="27.5">U1000C</text>
<text x="76.3" y="32.6">C1103</text>
<text x="89" y="30.1">1nF</text>
<text x="119.5" y="30.1">PX3-SE</text>
<text x="50.9" y="58">C11001</text>
<text x="58.5" y="55.5">12pF</text>
<text x="53.4" y="61.8">Y1100</text>
<text x="78.8" y="70.7">R11071</text>
<text x="101.7" y="70.7">22R 5%</text>
<text x="188" y="68.2">R11021</text>
<text x="210.9" y="68.2">133R1%</text>
<text x="53.4" y="77.3">24MHz</text>
<text x="81.4" y="75.8">C11091</text>
<text x="89" y="73.2">12pF</text>
<text x="76.3" y="101.2">FB1100</text>
<text x="213.4" y="96.1">TP1100</text>
<text x="223.6" y="96.1">TP_0.7</text>
<text x="76.3" y="106.3">180R-100M</text>
<text x="96.6" y="106.3">C1101</text>
<text x="109.3" y="105.7">C1102</text>
<text x="221.1" y="106.3">TP1101</text>
<text x="231.2" y="106.3">TP_0.5</text>
<text x="96.6" y="108.8">100nF</text>
<text x="109.3" y="108.8">1uF</text>
<text x="200.7" y="113.9">R1100</text>
<text x="221.1" y="111.3">TP1102</text>
<text x="231.2" y="111.3">TP_0.5</text>
<text x="96.6" y="116.4">C0402</text>
<text x="109.3" y="116.4">C0402</text>
<text x="200.7" y="116.4">47R</text>
<text x="137.2" y="139.3">R1101</text>
<text x="165.2" y="139.3">10K 5%</text>
<text x="205.8" y="152">C1106</text>
<text x="205.8" y="154.5">100nF</text>
<text x="218.5" y="151.5">C1107</text>
<text x="218.5" y="154.5">1uF</text>
<text x="236.3" y="152">C1105</text>
<text x="236.3" y="154.5">100nF</text>
<text x="249" y="152">C1104</text>
<text x="249" y="154.5">100nF</text>
<text x="81.4" y="162.1">R11041</text>
<text x="91.5" y="167.2">90R-100M 1L0603D</text>
<text x="104.2" y="162.1">2.2R5%</text>
<text x="137.2" y="164.7">C1108</text>
<text x="137.2" y="167.2">100nF</text>
<text x="149.9" y="164.7">C1110</text>
<text x="149.9" y="167.2">10uF</text>
<text x="162.6" y="162.1">R1106</text>
<text x="162.6" y="164.7">10K</text>
<text x="205.8" y="162.1">C0402</text>
<text x="218.5" y="162.1">C0402</text>
<text x="236.3" y="162.1">C0402</text>
<text x="249" y="162.1">C0402</text>
<text x="35.6" y="172.3">USB20_micro</text>
<text x="35.6" y="174.8">J1100</text>
<text x="81.4" y="177.4">R11031</text>
<text x="91.5" y="175.6">L1100</text>
<text x="104.2" y="177.4">2.2R</text>
<text x="40.7" y="182.5">ED1100</text>
<text x="40.7" y="185">ESD5451N</text>
<text x="78.8" y="185">U1100</text>
<text x="116.9" y="182.5">ED1101</text>
<text x="116.9" y="185">AZ5825-01F</text>
<text x="162.6" y="185">R1105</text>
<text x="175.3" y="182.5">C1111</text>
<text x="175.3" y="185">10nF</text>
<text x="78.8" y="187.5">ESD5302F</text>
<text x="162.6" y="187.5">15K</text>
</g>
<g font-size="2.3">
<text x="85.9" y="32.5">1</text>
<text x="93.3" y="32.5">2C0402 X5R 50V</text>
<text x="119.5" y="32.6">BGA316_14R00X14R00X1R20</text>
<text x="113.5" y="37.6">N20</text>
<text x="182.2" y="40.1">W16</text>
<text x="113.5" y="42.7">H15</text>
<text x="182.2" y="47.8">R11</text>
<text x="182.2" y="42.7">Y16</text>
<text x="114.8" y="52.8">N2</text>
<text x="182.2" y="50.3">U11</text>
<text x="65.4" y="57.9">2C0402 C0G50V</text>
<text x="182.2" y="57.9">W14</text>
<text x="50.4" y="65.5">1</text>
<text x="70.4" y="65.5">4</text>
<text x="182.2" y="60.5">Y14</text>
<text x="50.4" y="70.6">2</text>
<text x="70.4" y="70.6">3</text>
<text x="89" y="70.7">R0402</text>
<text x="98.4" y="70.6">2</text>
<text x="182.2" y="68.1">V11</text>
<text x="198.2" y="68.2">R0402</text>
<text x="207.6" y="68.1">2</text>
<text x="95.8" y="75.7">2C0402 C0G50V</text>
<text x="182.2" y="73.2">T11</text>
<text x="195.7" y="74.3">VDD_11</text>
<text x="53.4" y="80.6">CRY4_3R20X2R50X0R80</text>
<text x="102.4" y="82.9">VDD_11</text>
<text x="114.8" y="78.2">N1</text>
<text x="182.2" y="78.2">T10</text>
<text x="195.7" y="79.3">VCC_IO</text>
<text x="114.8" y="88.4">N3</text>
<text x="182.2" y="88.4">P9</text>
<text x="195.7" y="89.5">VCC_IO</text>
<text x="114.8" y="90.9">N4</text>
<text x="64.3" y="98.1">VCC_IO</text>
<text x="182.2" y="101.1">V10</text>
<text x="182.2" y="98.6">U10</text>
<text x="182.2" y="96">P11</text>
<text x="73.2" y="103.6">1</text>
<text x="88.2" y="103.6">2</text>
<text x="93.5" y="107.5" transform="rotate(-90 93.5 107.5)">1</text>
<text x="106.2" y="107.5" transform="rotate(-90 106.2 107.5)">1</text>
<text x="114.8" y="103.6">N5</text>
<text x="182.2" y="106.2">R10</text>
<text x="76.3" y="108.8">L0603</text>
<text x="76.3" y="111.3">1.5A</text>
<text x="76.3" y="113.9">25%</text>
<text x="96.6" y="111.3">X5R</text>
<text x="96.6" y="113.9">6.3V</text>
<text x="109.3" y="111.3">X5R</text>
<text x="109.3" y="113.9">10V</text>
<text x="197.7" y="110" transform="rotate(-90 197.7 110)">1</text>
<text x="93.5" y="114.9" transform="rotate(-90 93.5 114.9)">2</text>
<text x="106.2" y="114.9" transform="rotate(-90 106.2 114.9)">2</text>
<text x="200.7" y="119">5%</text>
<text x="197.7" y="122.5" transform="rotate(-90 197.7 122.5)">2</text>
<text x="200.7" y="121.5">R0402</text>
<text x="138" y="133.7">VCC_IO</text>
<text x="149.4" y="139.2">1</text>
<text x="152.5" y="139.3">R0402</text>
<text x="161.9" y="139.2">2</text>
<text x="199" y="141.3">VDD_11</text>
<text x="229.4" y="141.3">VCC_IO</text>
<text x="12.8" y="152.7">USB20MU05_10MGF_T</text>
<text x="14.8" y="155.7" transform="rotate(-90 14.8 155.7)">8</text>
<text x="19.9" y="155.7" transform="rotate(-90 19.9 155.7)">9</text>
<text x="144.4" y="154">USB_IN</text>
<text x="156.3" y="154">USB_IN</text>
<text x="202.7" y="153.2" transform="rotate(-90 202.7 153.2)">1</text>
<text x="215.4" y="153.2" transform="rotate(-90 215.4 153.2)">1</text>
<text x="233.2" y="153.2" transform="rotate(-90 233.2 153.2)">1</text>
<text x="245.9" y="153.2" transform="rotate(-90 245.9 153.2)">1</text>
<text x="32.3" y="159.5">1</text>
<text x="202.7" y="160.6" transform="rotate(-90 202.7 160.6)">2</text>
<text x="205.8" y="157.1">X5R</text>
<text x="205.8" y="159.6">6.3V</text>
<text x="215.4" y="160.6" transform="rotate(-90 215.4 160.6)">2</text>
<text x="218.5" y="157.1">X5R</text>
<text x="218.5" y="159.6">10V</text>
<text x="233.2" y="160.6" transform="rotate(-90 233.2 160.6)">2</text>
<text x="236.3" y="157.1">X5R</text>
<text x="236.3" y="159.6">6.3V</text>
<text x="245.9" y="160.6" transform="rotate(-90 245.9 160.6)">2</text>
<text x="249" y="157.1">X5R</text>
<text x="249" y="159.6">6.3V</text>
<text x="32.3" y="162.1">2</text>
<text x="32.3" y="164.6">3</text>
<text x="32.3" y="167.1">4</text>
<text x="88.5" y="167.1">2</text>
<text x="91.5" y="162.1">R0603</text>
<text x="100.9" y="162.1">2</text>
<text x="134.2" y="165.9" transform="rotate(-90 134.2 165.9)">1</text>
<text x="146.9" y="165.9" transform="rotate(-90 146.9 165.9)">1</text>
<text x="159.6" y="163.4" transform="rotate(-90 159.6 163.4)">1</text>
<text x="162.6" y="167.2">5%</text>
<text x="32.3" y="169.7">5</text>
<text x="88.5" y="172.2">4</text>
<text x="103.5" y="172.2">3DNP</text>
<text x="134.2" y="173.3" transform="rotate(-90 134.2 173.3)">2</text>
<text x="137.2" y="169.8">X5R</text>
<text x="137.2" y="172.3">10V</text>
<text x="146.9" y="173.3" transform="rotate(-90 146.9 173.3)">2</text>
<text x="149.9" y="169.8">X5R</text>
<text x="149.9" y="172.3">10V</text>
<text x="162.6" y="169.8">R0402</text>
<text x="14.8" y="175.8" transform="rotate(-90 14.8 175.8)">7</text>
<text x="19.9" y="175.8" transform="rotate(-90 19.9 175.8)">6</text>
<text x="55.4" y="178.6" transform="rotate(-90 55.4 178.6)">2</text>
<text x="70.7" y="178.6" transform="rotate(-90 70.7 178.6)">2</text>
<text x="75.7" y="178.6" transform="rotate(-90 75.7 178.6)">1</text>
<text x="91.5" y="177.4">R0603</text>
<text x="100.9" y="177.3">2</text>
<text x="109.3" y="177.4">5%</text>
<text x="113.8" y="178.6" transform="rotate(-90 113.8 178.6)">1</text>
<text x="137.2" y="174.8">C0402</text>
<text x="149.9" y="174.8">C0603</text>
<text x="159.6" y="175.8" transform="rotate(-90 159.6 175.8)">2</text>
<text x="149.9" y="182.5">GND</text>
<text x="159.6" y="181.1" transform="rotate(-90 159.6 181.1)">1</text>
<text x="172.3" y="183.7" transform="rotate(-90 172.3 183.7)">1</text>
<text x="40.7" y="187.5">ESD0402</text>
<text x="78.8" y="190.1">SOT_23</text>
<text x="116.9" y="187.5">ESD0402</text>
<text x="162.6" y="190.1">5%</text>
<text x="172.3" y="191.1" transform="rotate(-90 172.3 191.1)">2</text>
<text x="175.3" y="187.5">X5R</text>
<text x="175.3" y="190.1">50V</text>
<text x="55.4" y="193.6" transform="rotate(-90 55.4 193.6)">1</text>
<text x="73.2" y="196.1" transform="rotate(-90 73.2 196.1)">3</text>
<text x="113.8" y="193.6" transform="rotate(-90 113.8 193.6)">2</text>
<text x="159.6" y="193.6" transform="rotate(-90 159.6 193.6)">2</text>
<text x="162.6" y="192.6">R0402</text>
<text x="175.3" y="192.6">C0402</text>
<text x="58.5" y="202.8">GND</text>
<text x="76.3" y="202.8">GND</text>
<text x="116.9" y="200.2">GND</text>
<text x="236" y="199">11.PX3-SE MISC&amp;USB</text>
</g>
<g font-size="2.3" fill="#f00">
<text x="81.4" y="38.7">RESET</text>
<text x="196.2" y="39.8">OTG_DP</text>
<text x="196.2" y="42.3">OTG_DM</text>
<text x="196.2" y="47.4">OTG_ID</text>
<text x="196.2" y="49.9">OTG_DET</text>
<text x="210.9" y="59">HOST_DP</text>
<text x="210.9" y="61.6">HOST_DM</text>
<text x="211.4" y="99.9">ADKEY_IN</text>
<text x="211.4" y="102.4">CAR_BAT</text>
<text x="175.8" y="138.8">OTG_ID</text>
<text x="51.4" y="161.7">OTG_DM_N</text>
<text x="120" y="161.7">OTG_DM</text>
<text x="51.4" y="164.2">OTG_DP_N</text>
<text x="51.4" y="166.8">OTG_ID</text>
<text x="120" y="171.8">OTG_DP</text>
<text x="163.1" y="176.9">OTG_DET</text>
</g>
<g font-size="2.3" fill="#004080">
<text x="120.7" y="39.2">NPOR_d</text>
<text x="169.8" y="41.7">OTG_DP</text>
<text x="120.7" y="44.3">TEST_d</text>
<text x="169.4" y="44.3">OTG_DM</text>
<text x="166.7" y="51.9">OTG_VBUS</text>
<text x="170.6" y="49.4">OTG_ID</text>
<text x="120.7" y="54.4">XIN24M</text>
<text x="168.4" y="59.5">HOST_DP</text>
<text x="168" y="62.1">HOST_DM</text>
<text x="54.7" y="67.1">XIN</text>
<text x="61" y="67.1">GND2</text>
<text x="167.1" y="69.7">USB_EXTR</text>
<text x="54.7" y="72.2">GND1XOUT</text>
<text x="164.2" y="74.8">USB_DVDD11</text>
<text x="120.7" y="79.8">XOUT24M</text>
<text x="164.3" y="79.8">USB_AVDD33</text>
<text x="120.7" y="92.5">C/DPLL_DVDD11</text>
<text x="120.7" y="90">A/GPLL_DVDD11</text>
<text x="164.3" y="90">SAR_AVDD33</text>
<text x="170.8" y="100.2">ADCIN1</text>
<text x="170.8" y="97.6">ADCIN0</text>
<text x="120.7" y="105.2">PLL_VCCIO</text>
<text x="170.8" y="102.7">ADCIN2</text>
<text x="171.5" y="107.8">EFUSE</text>
<text x="16.4" y="161.8" transform="rotate(-90 16.4 161.8)">G3</text>
<text x="21.5" y="161.8" transform="rotate(-90 21.5 161.8)">G4</text>
<text x="23.1" y="161.1">VUSB</text>
<text x="25.7" y="163.7">DM</text>
<text x="26.1" y="166.2">DP</text>
<text x="16.4" y="171.5" transform="rotate(-90 16.4 171.5)">G2</text>
<text x="21.5" y="171.5" transform="rotate(-90 21.5 171.5)">G1</text>
<text x="24.2" y="171.3">GND</text>
<text x="27" y="168.7">ID</text>
</g>
<g font-size="1.8">
<text x="31.8" y="1.9">5</text>
<text x="90.1" y="1.9">4</text>
<text x="148.5" y="1.9">3</text>
<text x="206.9" y="1.9">2</text>
<text x="265.3" y="1.9">1</text>
<text x=".7" y="29.8">D</text>
<text x="295.1" y="29.8">D</text>
<text x=".7" y="80.9">C</text>
<text x="295.1" y="80.9">C</text>
<text x=".7" y="132.1">B</text>
<text x="295.1" y="132.1">B</text>
<text x=".7" y="183.3">A</text>
<text x="295.1" y="183.3">A</text>
<text x="222.3" y="202.3">Date:</text>
<text x="236" y="202.3">Thursday, March 02, 2017</text>
<text x="281.8" y="202.3">V1.0</text>
<text x="31.8" y="209.2">5</text>
<text x="90.1" y="209.2">4</text>
<text x="148.5" y="209.2">3</text>
<text x="206.9" y="209.2">2</text>
<text x="222.3" y="205.9">Designed by:</text>
<text x="236.3" y="205.9">ZHM</text>
<text x="265.3" y="209.2">1</text>
<text x="272.9" y="205.9">Sheet:</text>
<text x="282.5" y="205.9">11</text>
<text x="285.8" y="205.9">of 99</text>
</g>
<text font-size="1.7" x="273.1" y="202.3">Rev:</text>
</svg>
